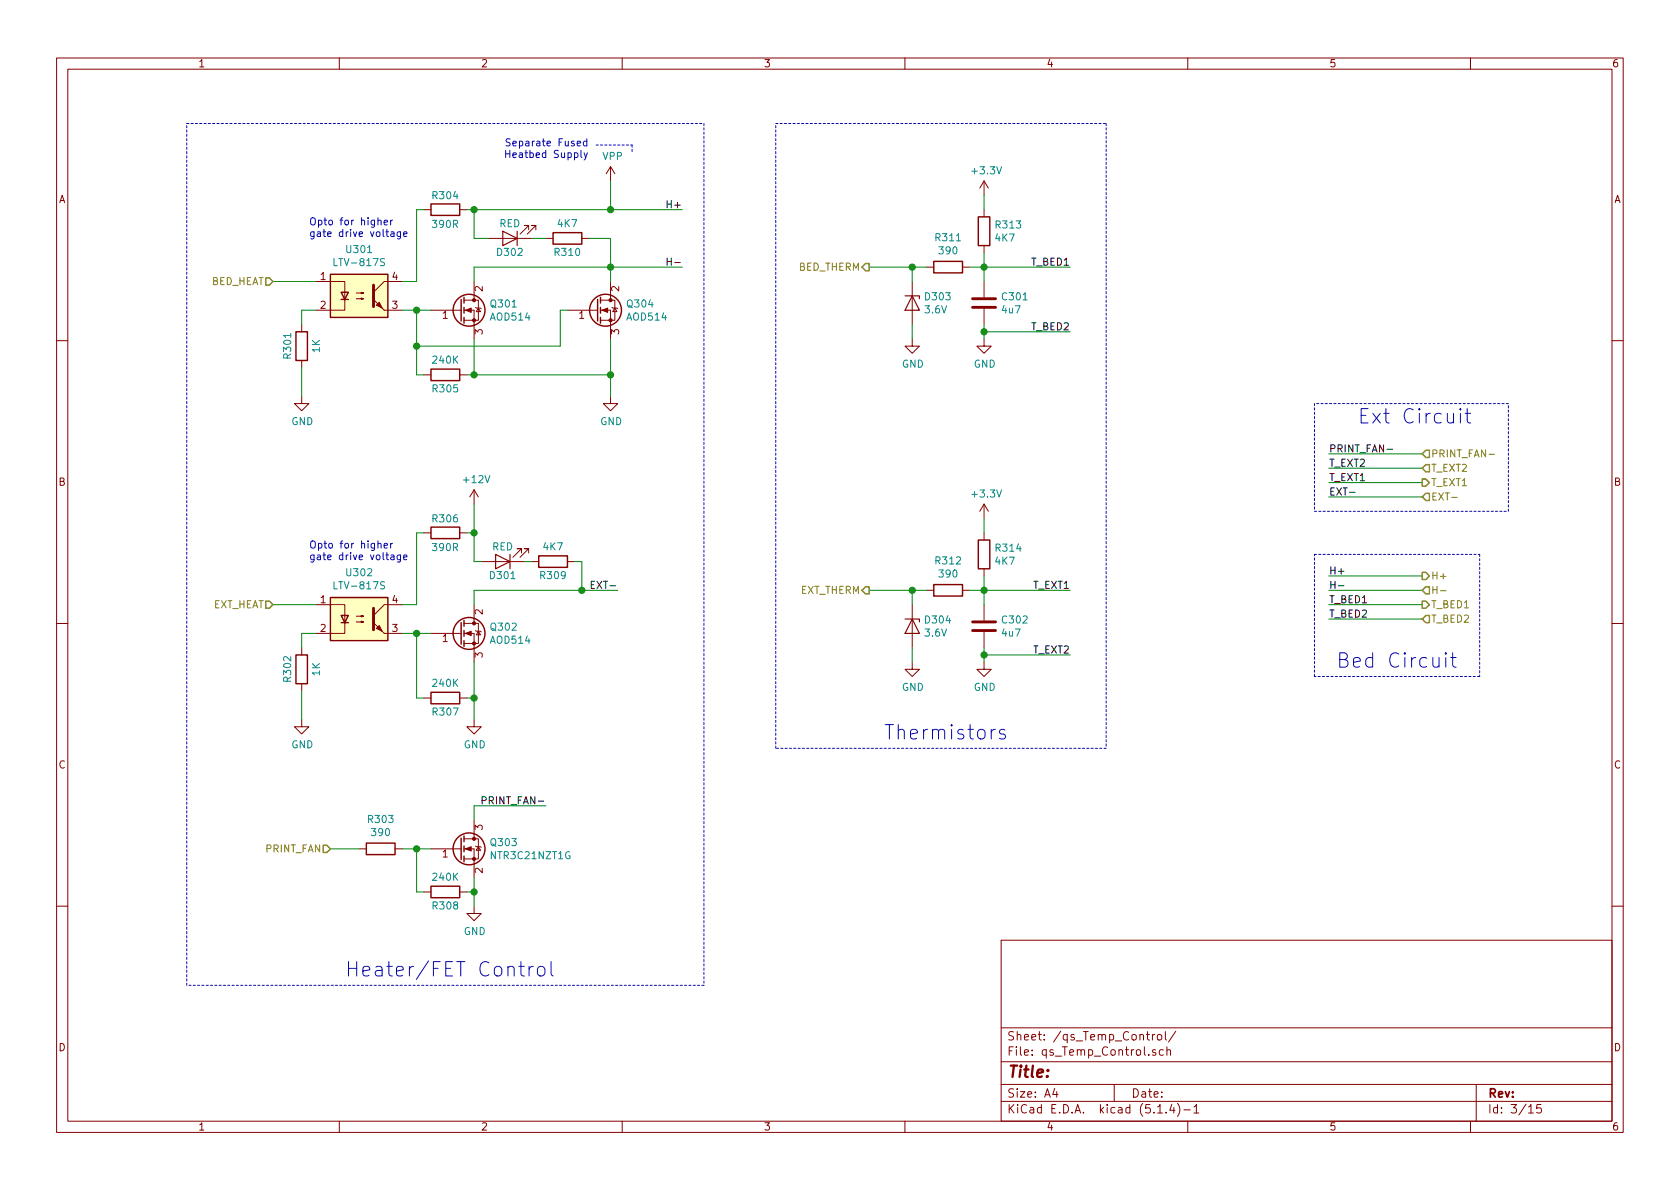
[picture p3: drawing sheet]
<svg xmlns="http://www.w3.org/2000/svg" width="297mm" height="210mm" viewBox="0 0 297 210" stroke-linecap="round" stroke-linejoin="round" font-family="sans-serif">
<g fill="none" stroke="#840000" stroke-width=".18">
<path d="M10 10.3h277v189.9h-277zM12 12.2h273v186.1h-273zM60 10.3v1.9M110 10.3v1.9M160 10.3v1.9M210 10.3v1.9M260 10.3v1.9M74.9 37.1h1.3M81.3 37.1h1.2M107.9 29.5l-.7 1.2M107.9 29.5v2.5M107.9 29.5l.8 1.2"/>
<path d="M174 32l-.8 1.3M174 32v2.5M174 37.1v1.2M174 32l.8 1.3M53.3 57.4v1.3M55.9 49.8h5.1v3.3M61 53v1.9h-5.1M63 52.8h1.3l-.4 .2v-.3l.4 .1M63 51.8h1.3l-.4 .1v-.2l.4 .1M67.9 54.9h3.2M71.1 49.8h-3.2l-1.9 1.9M76.2 54.9h5.1"/>
<path d="M81.3 54.9h.2M82 54.9h1.8v5M82 53.1h1.8M83.8 53.1h.8v3.5h-2.6M83.8 49.8v3.3M84.1 54.4l.1 .1h.8l.1 .1M84.6 54.5l.4 .6h-.8zM86.4 42.2h7.6M93.5 40.6v-.7h-.8h.8l-1.6 1.5M94.7 40.6v-.7h-.7h.7l-1.5 1.5M96.5 42.2h1.3M100.3 54.9h5.1"/>
<path d="M102.9 42.2h1.2M105.5 54.9h.2M106.2 54.9h1.7v5M106.2 53.1h1.7M107.9 53.1h.8v3.5h-2.5M107.9 49.8v3.3M108.2 54.4l.1 .1h.8l.1 .1M108.7 54.5l.4 .6h-.8zM161.3 59.9v1.3h1.3l-1.3 1.3-1.3-1.3h1.3M161.3 49.8v7.6M163.8 47.2h1.3M170.2 47.2h1.2"/>
<path d="M174 59.9v1.3h1.3l-1.3 1.3-1.3-1.3h1.3M174 43.4v1.3M174 49.8v2.8M174 54.6v2.8M10 60.2h2M53.3 70.1v1.3h1.3l-1.3 1.2-1.2-1.2h1.2M53.3 63.7v1.3M74.9 66.3h1.3M81.3 66.3h1.2M107.9 70.1v1.3h1.3l-1.3 1.2-1.2-1.2h1.2M285 60.2h2M74.9 94.2h1.3"/>
<path d="M81.3 94.2h1.2M83.8 86.6v2.5M83.8 86.6l-.7 1.3M83.8 86.6l.8 1.3M85.1 99.3h7.6M92.2 97.8v-.8h-.8h.8l-1.5 1.5M93.5 97.8v-.8h-.8h.8l-1.6 1.5M94 99.3h1.2M100.3 99.3h1.3M174 89.1v2.6M174 94.2v1.3M174 89.1l-.8 1.3"/>
<path d="M174 89.1l.8 1.3M10 110.3h2M53.3 114.5v1.3M55.9 106.9h5.1v3.3M61 110.1v1.9h-5.1M63 110h1.3l-.4 .1v-.3l.4 .2M63 109h1.3l-.4 .1v-.3l.4 .2M67.9 112h3.2M71.1 106.9h-3.2l-1.9 1.9M76.2 112h5.1M81.3 112h.2M82 110.2h1.8"/>
<path d="M82 112h1.8v5.1M83.8 110.2h.8v3.6h-2.6M83.8 106.9v3.3M84.1 111.5l.1 .1h.8l.1 .2M84.6 111.6l.4 .7h-.8zM161.3 117.1v1.3h1.3l-1.3 1.2-1.3-1.2h1.3M161.3 106.9v7.6M163.8 104.4h1.3M170.2 104.4h1.2M174 117.1v1.3h1.3l-1.3 1.2-1.3-1.2h1.3M174 100.6v1.2M174 106.9v2.8"/>
<path d="M174 111.8v2.7M285 110.3h2M53.3 127.2v1.3h1.3l-1.3 1.3-1.2-1.3h1.2M53.3 120.9v1.3M74.9 123.4h1.3M81.3 123.4h1.2M83.8 127.2v1.3h1.3l-1.3 1.3-1.3-1.3h1.3M63.5 150.1h1.3M69.8 150.1h1.3M74.9 157.7h1.3M76.2 150.1h5.1M81.3 157.7h1.2"/>
<path d="M81.3 150.1h.2M82 150.1h1.8v5.1M82 148.3h1.8M83.8 148.3h.8v3.6h-2.6M83.8 145v3.3M84.1 149.6l.1 .1h.8l.1 .2M84.6 149.7l.4 .7h-.8zM10 160.2h2M83.8 160.3v1.2h1.3l-1.3 1.3-1.3-1.3h1.3M177 166.3h108v32h-108zM285 160.2h2M60 198.3v1.9"/>
<path d="M110 198.3v1.9M160 198.3v1.9M177 194.8h108M177 191.8h108M177 187.8h108M177 181.8h108M186.5 192.5l-.4 1h1M186.8 193v1M197 191.8v3M202.7 182.9h.6M202.9 182.4v1.3l.4 .2M203.8 182.9v1"/>
<path d="M204.2 182.9l-.4 .3M204.3 185.7l-.3-.1-.2 .2v.2l.5 .2v.3h-.5M204.7 183.1l.2-.2 .4 .2v.7l-.2 .1-.4-.1zM204.7 196.8h.8M205.7 185.7l-.4-.1-.3 .3 .1 .6h.6M206 182.4v1.3l.2 .2M206.2 196.7v.1M206.3 185.7l.3-.1 .3 .1 .1 .9M206.3 185.1v1.5M207.2 195.2l-.4 1.1h.9M207.5 195.8v1M207.9 182.3l-1.3 2"/>
<path d="M208.2 195.1a1.71 1.71 0 0 1 0 2.3M209.3 196.3h1.2M210 198.3v1.9M211.1 195.8l.4-.5v1.5M211.1 196.8h.9M260 198.3v1.9M261 191.8v6.5M270.3 195.8l.4-.5v1.5M270.3 196.8h.8M272.5 195.3h-.7l-.1 .7 .2-.1 .5 .1 .1 .2v.5l-.2 .1-.6-.1"/>
</g>
<g fill="none" stroke="#840000" stroke-width=".25">
<path d="M76.2 36.1h5.1v2h-5.1zM173 38.3h2v5.1h-2zM52.3 58.7h2.1v5h-2.1zM58.4 48.5h10.2v7.6h-10.2zM60.3 51.7h1.3l-.6 1.3zM60.3 53h1.3M81.5 53v3.8M82 52.6v1M82 54.4v1M82 56.1v1M97.8 41.1h5.1v2.1h-5.1zM105.7 53v3.8"/>
<path d="M106.2 52.6v1M106.2 54.4v1M106.2 56.1v1M165.1 46.2h5.1v2.1h-5.1zM76.2 65.3h5.1v2h-5.1zM76.2 93.2h5.1v2h-5.1zM95.2 98.3h5.1v2h-5.1zM173 95.5h2v5.1h-2zM52.3 115.8h2.1v5.1h-2.1zM58.4 105.7h10.2v7.6h-10.2zM60.3 108.8h1.3l-.6 1.3zM60.3 110.1h1.3"/>
<path d="M81.5 110.1v3.8M82 109.7v1M82 111.5v1M82 113.3v1M165.1 103.4h5.1v2h-5.1zM76.2 122.4h5.1v2.1h-5.1zM64.8 149.1h5v2h-5zM76.2 156.7h5.1v2h-5.1zM81.5 148.2v3.8M82 147.8v1M82 149.6v1M82 151.4v1"/>
<circle cx="82.9" cy="54.9" r="2.82"/>
<circle cx="107.1" cy="54.9" r="2.82"/>
<circle cx="82.9" cy="112" r="2.82"/>
<circle cx="82.9" cy="150.1" r="2.82"/>
</g>
<g fill="#840000" stroke="#840000" stroke-width=".18">
<path d="M82.3 150.1l1-.4v.8z"/>
<path d="M82.3 112l1-.4v.8z"/>
<path d="M82.3 54.9l1-.4v.7z"/>
<path d="M106.4 54.9l1-.4v.7z"/>
<path d="M66 110.1l1.9 1.9z"/>
<path d="M66.5 111.1l.6-.5 .5 1z"/>
<path d="M66 53l1.9 1.9z"/>
<path d="M66.5 54l.6-.5 .5 1z"/>
<circle cx="83.8" cy="151.9" r=".28"/>
<circle cx="83.8" cy="148.3" r=".28"/>
<circle cx="83.8" cy="113.8" r=".28"/>
<circle cx="83.8" cy="110.2" r=".28"/>
<circle cx="83.8" cy="56.6" r=".28"/>
<circle cx="83.8" cy="53.1" r=".28"/>
<circle cx="107.9" cy="56.6" r=".28"/>
<circle cx="107.9" cy="53.1" r=".28"/>
</g>
<path d="M88.9 40.9l2.5 1.3-2.5 1.2zM91.4 40.9v2.5M160 52.3h2.6v.5M161.3 52.3l1.3 2.6h-2.6zM87.6 98l2.6 1.3-2.6 1.3zM90.2 98v2.6M160 109.5h2.6v.5M161.3 109.5l1.3 2.5h-2.6z" fill="none" stroke="#840000" stroke-width=".2"/>
<path d="M66 50.4v3.8M172 54.4h4M172 52.8h4M66 107.6v3.8M172 111.5h4M172 110h4" fill="none" stroke="#840000" stroke-width=".51"/>
<g fill="#ffffc2" stroke="#ffffc2" stroke-width=".18">
<path d="M58.4 105.7h10.2v7.6h-10.2z"/>
<path d="M58.4 48.5h10.2v7.6h-10.2z"/>
</g>
<path d="M68 45.8l-.5-.1-.2 .3 .1 .3 .5 .2v.4l-.2 .1-.4-.1M68 102.9h-.5l-.2 .2 .1 .3 .5 .3v.3l-.2 .1h-.4" fill="none" stroke="#008484" stroke-width=".18"/>
<g fill="none" stroke="#0000c2" stroke-width=".18" stroke-dasharray=".4 .4">
<path d="M33 21.8h91.5M105.4 25.6h6.4M111.8 25.6v1.3M124.5 21.8v152.4M137.2 21.8h58.4M195.6 21.8v110.5M232.4 71.4v19M266.7 71.4h-34.3M232.4 90.4h34.3M232.4 98h29.2M261.6 98v21.6M266.7 90.4v-19"/>
<path d="M232.4 119.6v-21.6M261.6 119.6h-29.2M137.2 132.3v-110.5M195.6 132.3h-58.4M33 174.2v-152.4M124.5 174.2h-91.5"/>
</g>
<g fill="none" stroke="#008400" stroke-width=".18">
<path d="M74.9 37.1h-1.2v12.7h-2.6M82.5 37.1h38.1M83.8 37.1v5.1h2.6M107.9 32v5.1M174 34.5v2.6M48.3 49.8h7.6M55.9 54.9h-2.6v2.5M71.1 54.9h5.1M73.7 54.9v11.4h1.2M83.8 59.9v6.4M94 42.2h2.5M100.3 54.9h-1.2v6.3h-25.4"/>
<path d="M104.1 42.2h3.8v7.6M107.9 59.9v10.2M120.6 47.2h-36.8v2.6M153.7 47.2h10.1M161.3 47.2v2.6M161.3 57.4v2.5M171.4 47.2h17.8M174 44.7v5.1M174 57.4v2.5M174 58.7h15.2M53.3 65v5.1M82.5 66.3h25.4"/>
<path d="M74.9 94.2h-1.2v12.7h-2.6M82.5 94.2h1.3M83.8 89.1v10.2h1.3M92.7 99.3h1.3M101.6 99.3h1.3v5.1M174 91.7v2.5M234.9 80.3h16.6M234.9 82.8h16.6M234.9 85.3h16.6M234.9 87.9h16.6M48.3 106.9h7.6M55.9 112h-2.6v2.5"/>
<path d="M71.1 112h5.1M73.7 112v11.4h1.2M83.8 117.1v10.1M109.2 104.4h-25.4v2.5M153.7 104.4h10.1M161.3 104.4v2.5M161.3 114.5v2.6M171.4 104.4h17.8M174 101.8v5.1M174 114.5v2.6M174 115.8h15.2M234.9 109.5h16.6"/>
<path d="M234.9 106.9h16.6M234.9 104.4h16.6M234.9 101.8h16.6M53.3 122.2v5M82.5 123.4h1.3M58.4 150.1h5.1M71.1 150.1h5.1M73.7 150.1v7.6h1.2M82.5 157.7h1.3M83.8 155.2v5.1M96.5 142.5h-12.7v2.5"/>
</g>
<g fill="none" stroke="#848400" stroke-width=".25">
<path d="M47 49.1h.6l.7 .7-.7 .6h-.6zM153 46.6h.7v1.3h-.7l-.6-.7zM252.1 79.6h.6v1.3h-.6l-.6-.6zM251.5 84.7h.6l.6 .6-.6 .7h-.6zM252.1 82.2h.6v1.2h-.6l-.6-.6zM252.1 87.2h.6v1.3h-.6l-.6-.6zM47 106.3h.6l.7 .6-.7 .7h-.6zM153 103.8h.7v1.2h-.7l-.6-.6zM251.5 106.3h.6l.6 .6-.6 .7h-.6zM251.5 101.2h.6l.6 .6-.6 .7h-.6zM252.1 108.8h.6v1.3h-.6l-.6-.6zM252.1 103.8h.6v1.2h-.6l-.6-.6z"/>
<path d="M57.1 149.5h.7l.6 .6-.6 .6h-.7z"/>
</g>
<path d="M256.7 88h.9M263.3 80.3h.9M254.7 104.5h1" fill="none" stroke="#848400" stroke-width=".18"/>
<path d="M118 45.6v1.3M118 46.2h.7M245.2 79.4h1M238.6 87.1h1M104.5 103.4h.5M105.1 102.8h-.6v1.3h.6M236.7 103.6h.9M85.2 141.5h.7l.1-.2-.1-.3-.2-.1h-.5v1.3" fill="none" stroke="#000" stroke-width=".18"/>
<g fill="none" stroke="#0000c2" stroke-width=".18">
<path d="M66.8 39.1l.2-.2 .3 .1 .1 .8M67.9 39.3l.6-.1v-.2l-.4-.1-.2 .2 .1 .6h.5M69.1 38.9v.9M69.4 38.9l-.3 .3M89.4 26.6v1.3M89.4 27.2h.7M90.1 26.6v1.3M90.2 24.6l-.5-.1-.2 .2 .1 .4 .5 .2 .1 .3-.2 .2-.5-.1M69.1 41h.5l.1 .8M69.7 41.3h-.5l-.1 .2 .1 .3h.5M70.8 41v1.1l-.2 .2-.3-.1M70.8 41h-.3l-.3 .2 .1 .6h.5"/>
<path d="M71.4 41.4l.6-.1-.1-.3h-.3l-.2 .2v.6h.5M240.7 73.5h.8M241.9 72.3h-1.2v2.5h1.2M259.1 73.1h.9M259.4 72.3v2.1l.1 .3 .5 .1M66.8 96.2l.2-.1h.3l.1 .8M67.9 96.5l.6-.1v-.3h-.4l-.2 .2 .1 .6h.5M69.1 96.1v.8M69.1 98.2h.5l.1 .8M69.4 96.1l-.3 .2M69.7 98.4l-.5 .1-.1 .2 .1 .3 .5-.1M70.8 98.1v1.2l-.2 .1-.3-.1"/>
<path d="M70.8 98.2l-.3-.1-.3 .3 .1 .5h.5M71.4 98.5l.6-.1-.1-.2-.3-.1-.2 .2v.6h.5M255.6 115.4l-.1 .2 .1 .1 .2-.1-.2-.2v.3M255.6 116.3v1.7M256.5 116.3h1M256.8 115.4v2.2l.2 .3 .5 .1M176 129a.69 .69 0 0 0-.7 .5M177.7 129.1a.6 .6 0 0 0-1 .2l.1 .4 .6 .1 .4 .4-.1 .4-.3 .1-.7-.1M91.7 170.9h1M92.1 170v2.2l.1 .3 .5 .1M93.5 170.9v1.7M94.3 170.9a.69 .69 0 0 0-.8 .5"/>
<path d="M95.1 171.1a.69 .69 0 0 1 .7-.2 .69 .69 0 0 1 .5 .5v.7a.68 .68 0 0 1-.6 .5 .68 .68 0 0 1-.7-.5zM97.4 170v2.2l.4 .4"/>
</g>
<g fill="#008400" stroke="#008400" stroke-width=".25">
<circle cx="161.3" cy="47.2" r=".51"/>
<circle cx="83.8" cy="157.7" r=".51"/>
<circle cx="73.7" cy="150.1" r=".51"/>
<circle cx="83.8" cy="66.3" r=".51"/>
<circle cx="83.8" cy="94.2" r=".51"/>
<circle cx="102.9" cy="104.4" r=".51"/>
<circle cx="108" cy="37.1" r=".51"/>
<circle cx="83.8" cy="123.4" r=".51"/>
<circle cx="73.7" cy="112" r=".51"/>
<circle cx="73.7" cy="61.2" r=".51"/>
<circle cx="108" cy="66.3" r=".51"/>
<circle cx="174" cy="58.7" r=".51"/>
<circle cx="174" cy="104.4" r=".51"/>
<circle cx="73.7" cy="54.9" r=".51"/>
<circle cx="174" cy="115.8" r=".51"/>
<circle cx="83.8" cy="37.1" r=".51"/>
<circle cx="174" cy="47.2" r=".51"/>
<circle cx="108" cy="47.2" r=".51"/>
<circle cx="161.3" cy="104.4" r=".51"/>
</g>
<g font-size="3.5" fill="#0000c2">
<text x="242.6" y="74.9">Ext Circuit</text>
<text x="236.2" y="118.1">Bed Circuit</text>
<text x="156.2" y="130.8">Thermistors</text>
<text x="61" y="172.7">Heater/FET Control</text>
</g>
<text font-size="2.8" fill="#840000" x="178" y="190.5">Title:</text>
<g font-size="2.1" fill="#840000">
<text x="178" y="184">Sheet: /qs_Temp_Control/</text>
<text x="178" y="186.7">File: qs_Temp_Control.sch</text>
<text x="178" y="196.9">KiCad E.D.A. kicad (5.1.4)-1</text>
<text x="178" y="194.1">Size: A4</text>
<text x="200" y="194.1">Date:</text>
<text x="263" y="194.1">Rev:</text>
<text x="263" y="196.9">Id: 3/15</text>
</g>
<g font-size="1.8" fill="#840000">
<text x="35" y="11.9">1</text>
<text x="85" y="11.9">2</text>
<text x="135" y="11.9">3</text>
<text x="185" y="11.9">4</text>
<text x="235" y="11.9">5</text>
<text x="285" y="11.9">6</text>
<text x="10.4" y="35.9">A</text>
<text x="285.4" y="35.9">A</text>
<text x="56.7" y="49.5">1</text>
<text x="69.4" y="49.5">4</text>
<text x="85.3" y="51.5" transform="rotate(-90 85.3 51.5)">2</text>
<text x="109.5" y="51.5" transform="rotate(-90 109.5 51.5)">2</text>
<text x="56.7" y="54.6">2</text>
<text x="69.4" y="54.6">3</text>
<text x="78.3" y="56.4">1</text>
<text x="85.3" y="59.2" transform="rotate(-90 85.3 59.2)">3</text>
<text x="102.4" y="56.4">1</text>
<text x="109.5" y="59.2" transform="rotate(-90 109.5 59.2)">3</text>
<text x="10.4" y="85.9">B</text>
<text x="285.4" y="85.9">B</text>
<text x="56.7" y="106.7">1</text>
<text x="69.4" y="106.7">4</text>
<text x="56.7" y="111.8">2</text>
<text x="69.4" y="111.8">3</text>
<text x="78.3" y="113.5">1</text>
<text x="85.3" y="108.7" transform="rotate(-90 85.3 108.7)">2</text>
<text x="85.3" y="116.3" transform="rotate(-90 85.3 116.3)">3</text>
<text x="10.4" y="135.9">C</text>
<text x="285.4" y="135.9">C</text>
<text x="85.3" y="146.8" transform="rotate(-90 85.3 146.8)">3</text>
<text x="78.3" y="151.6">1</text>
<text x="85.3" y="154.4" transform="rotate(-90 85.3 154.4)">2</text>
<text x="10.4" y="185.9">D</text>
<text x="285.4" y="185.9">D</text>
<text x="35" y="199.9">1</text>
<text x="85" y="199.9">2</text>
<text x="135" y="199.9">3</text>
<text x="185" y="199.9">4</text>
<text x="235" y="199.9">5</text>
<text x="285" y="199.9">6</text>
</g>
<g font-size="1.8" fill="#0000c2">
<text x="90.8" y="27.9">Heatbed Supply</text>
<text x="91" y="25.9">Separate Fused</text>
<text x="54.6" y="39.8">Opto for higher</text>
<text x="54.6" y="41.9">gate drive voltage</text>
<text x="54.6" y="97">Opto for higher</text>
<text x="54.6" y="99.1">gate drive voltage</text>
</g>
<g font-size="1.8" fill="#008484">
<text x="106.6" y="28.3">VPP</text>
<text x="76.6" y="35.2">R304</text>
<text x="172" y="30.8">+3.3V</text>
<text x="76.6" y="40.3">390R</text>
<text x="88.3" y="40.2">RED</text>
<text x="98.7" y="40.2">4K7</text>
<text x="176.2" y="40.4">R313</text>
<text x="59.5" y="47.1">LTV-817S</text>
<text x="61.4" y="44.7">U301</text>
<text x="88" y="45.3">D302</text>
<text x="98.2" y="45.3">R310</text>
<text x="165.5" y="42.7">R311</text>
<text x="166.2" y="45">390</text>
<text x="176" y="42.7">4K7</text>
<text x="163.7" y="53.1">D303</text>
<text x="177.3" y="53.1">C301</text>
<text x="86.8" y="56.7">AOD514</text>
<text x="86.9" y="54.4">Q301</text>
<text x="110.9" y="56.7">AOD514</text>
<text x="111" y="54.4">Q304</text>
<text x="163.6" y="55.4">3.6V</text>
<text x="177.2" y="55.4">4u7</text>
<text x="51.5" y="63.3" transform="rotate(-90 51.5 63.3)">R301</text>
<text x="56.6" y="62.3" transform="rotate(-90 56.6 62.3)">1K</text>
<text x="76.6" y="64.3">240K</text>
<text x="159.5" y="65">GND</text>
<text x="172.2" y="65">GND</text>
<text x="76.6" y="69.4">R305</text>
<text x="51.5" y="75.2">GND</text>
<text x="106.1" y="75.2">GND</text>
<text x="82.1" y="85.4">+12V</text>
<text x="172" y="88">+3.3V</text>
<text x="76.6" y="92.4">R306</text>
<text x="61.4" y="101.9">U302</text>
<text x="76.6" y="97.5">390R</text>
<text x="87" y="97.3">RED</text>
<text x="96.1" y="97.3">4K7</text>
<text x="165.5" y="99.8">R312</text>
<text x="176" y="99.9">4K7</text>
<text x="176.2" y="97.6">R314</text>
<text x="59.5" y="104.2">LTV-817S</text>
<text x="86.8" y="102.4">D301</text>
<text x="95.7" y="102.4">R309</text>
<text x="166.2" y="102.1">390</text>
<text x="86.8" y="113.8">AOD514</text>
<text x="86.9" y="111.5">Q302</text>
<text x="163.6" y="112.6">3.6V</text>
<text x="163.7" y="110.3">D304</text>
<text x="177.2" y="112.6">4u7</text>
<text x="177.3" y="110.3">C302</text>
<text x="56.6" y="119.5" transform="rotate(-90 56.6 119.5)">1K</text>
<text x="51.5" y="120.4" transform="rotate(-90 51.5 120.4)">R302</text>
<text x="76.6" y="121.5">240K</text>
<text x="159.5" y="122.2">GND</text>
<text x="172.2" y="122.2">GND</text>
<text x="76.6" y="126.5">R307</text>
<text x="51.5" y="132.3">GND</text>
<text x="82" y="132.3">GND</text>
<text x="65.2" y="145.5">R303</text>
<text x="65.8" y="147.8">390</text>
<text x="86.9" y="149.6">Q303</text>
<text x="76.6" y="155.7">240K</text>
<text x="87" y="151.9">NTR3C21NZT1G</text>
<text x="76.6" y="160.8">R308</text>
<text x="82" y="165.3">GND</text>
</g>
<g font-size="1.8">
<text x="118.3" y="36.8">H+</text>
<text x="118.8" y="47">H-</text>
<text x="182.4" y="47">T_BED1</text>
<text x="182.4" y="58.4">T_BED2</text>
<text x="234.9" y="82.5">T_EXT2</text>
<text x="234.9" y="80">PRINT_FAN-</text>
<text x="234.9" y="87.6">EXT-</text>
<text x="234.9" y="85.1">T_EXT1</text>
<text x="234.9" y="101.6">H+</text>
<text x="105.2" y="104.1">EXT-</text>
<text x="182.8" y="104.1">T_EXT1</text>
<text x="234.9" y="106.7">T_BED1</text>
<text x="234.9" y="104.1">H-</text>
<text x="234.9" y="109.2">T_BED2</text>
<text x="182.8" y="115.6">T_EXT2</text>
<text x="86" y="142.2">PRINT_FAN-</text>
</g>
<g font-size="1.8" fill="#848400">
<text x="141.1" y="47.9">BED_THERM</text>
<text x="37.2" y="50.4">BED_HEAT</text>
<text x="253" y="80.9">PRINT_FAN-</text>
<text x="253" y="83.4">T_EXT2</text>
<text x="253" y="86">T_EXT1</text>
<text x="253" y="88.5">EXT-</text>
<text x="37.5" y="107.6">EXT_HEAT</text>
<text x="141.4" y="105">EXT_THERM</text>
<text x="253" y="107.6">T_BED1</text>
<text x="253" y="105">H-</text>
<text x="253" y="102.5">H+</text>
<text x="253" y="110.1">T_BED2</text>
<text x="47" y="150.7">PRINT_FAN</text>
</g>
</svg>
